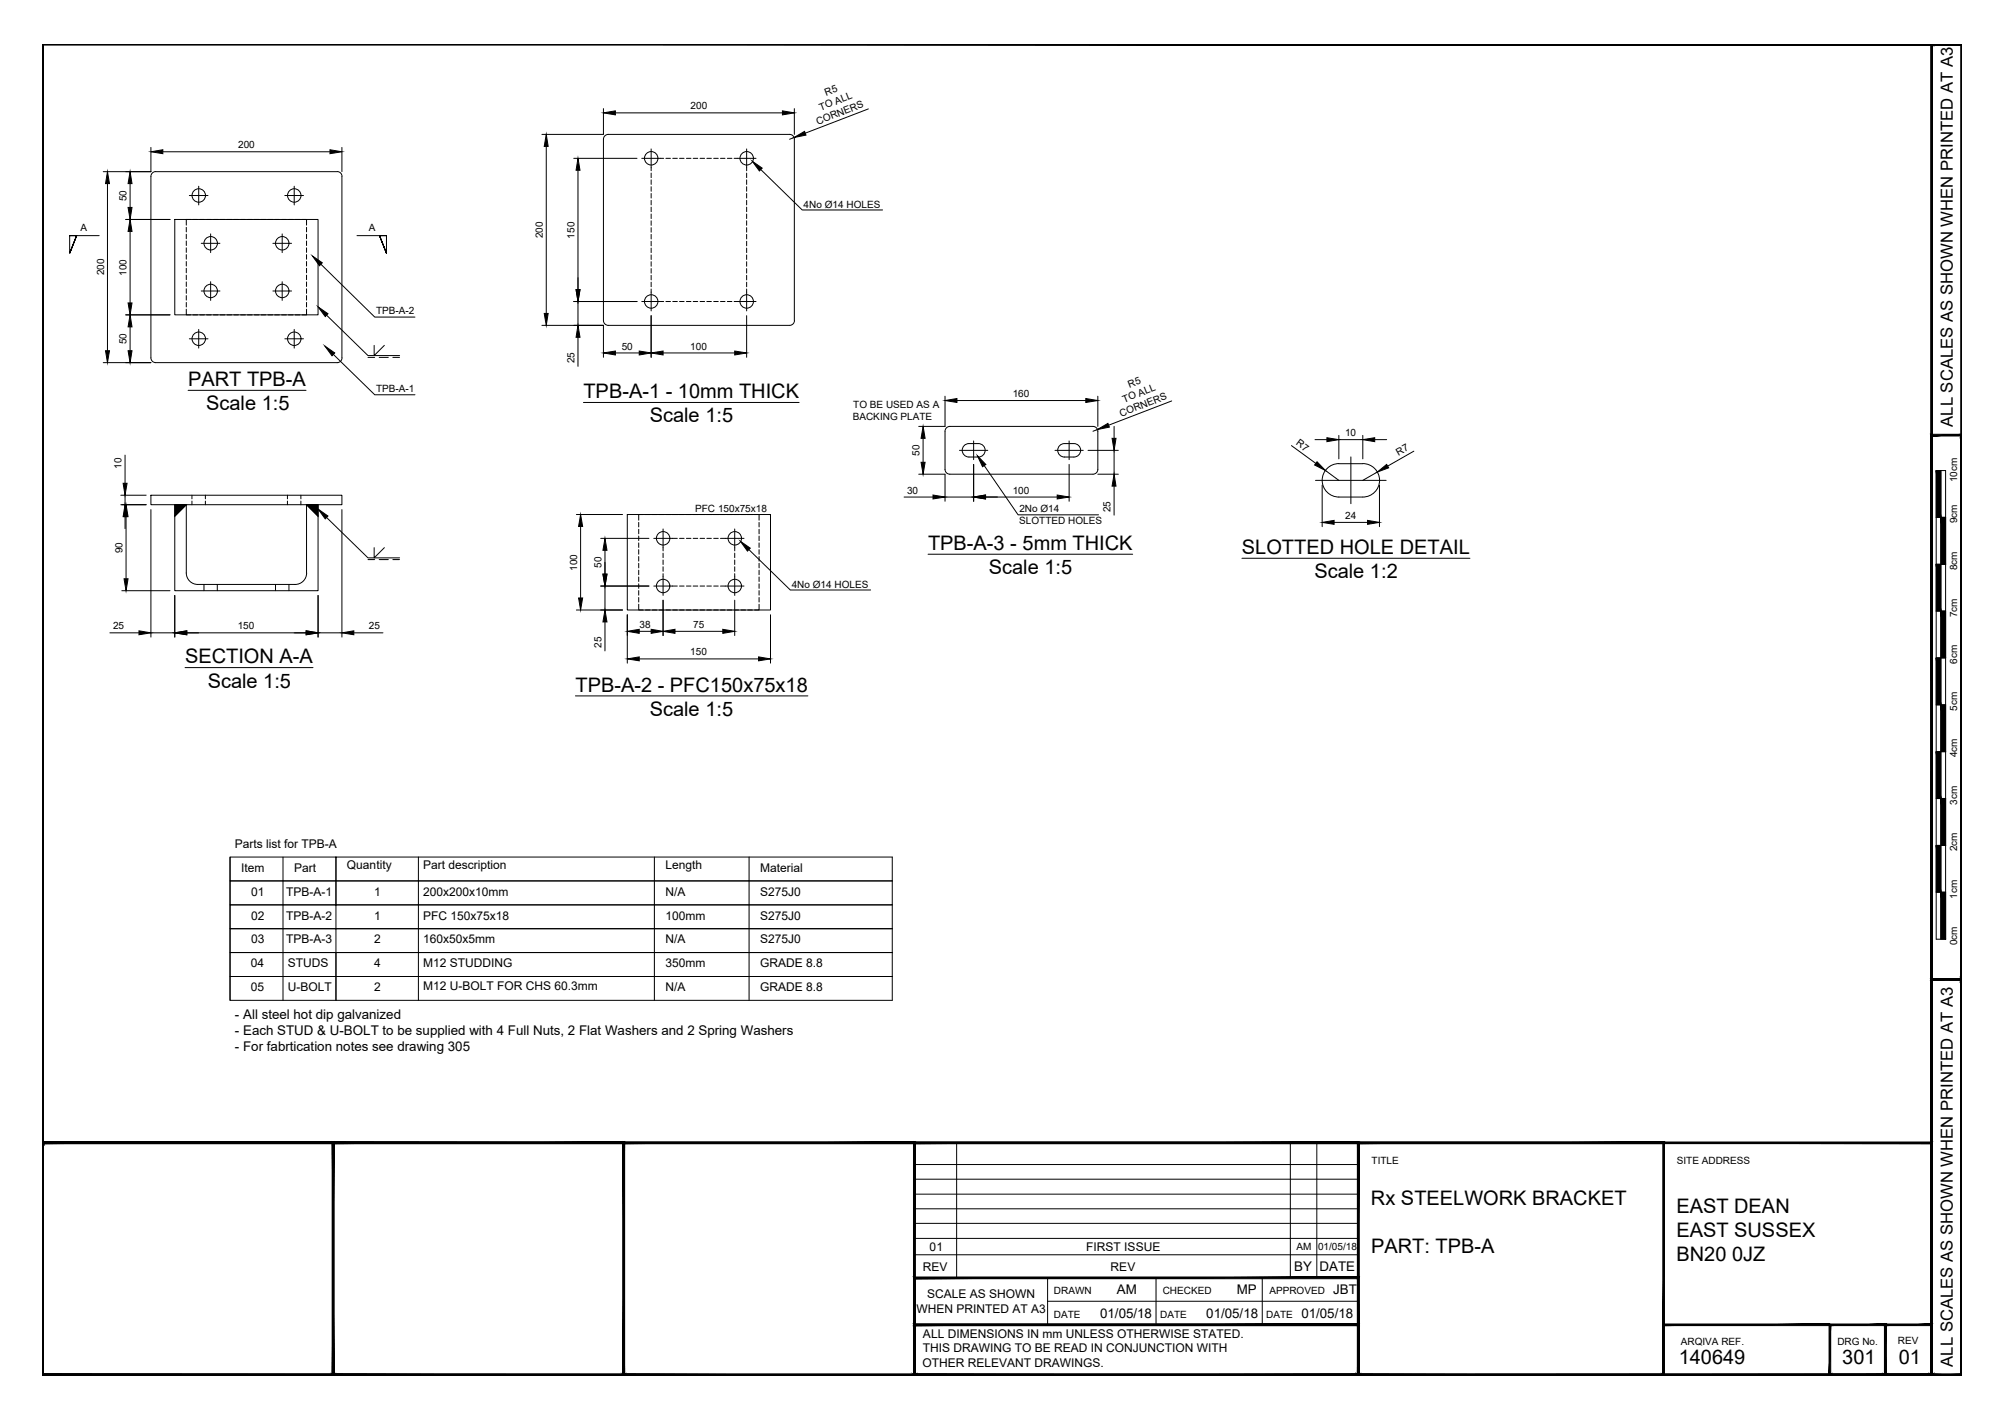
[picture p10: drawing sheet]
<svg xmlns="http://www.w3.org/2000/svg" width="420mm" height="297mm" viewBox="0 0 420 297" stroke-linecap="round" stroke-linejoin="round" font-family="sans-serif">
<!-- layer: PROPOSED OTHER USER 1 -->
<path d="M36.6 105.7h2.4l-2.4 2.4zM64.2 105.7h2.4v2.4z" fill="#000" stroke="#000" stroke-width=".21"/>
<g fill="none" stroke="#000" stroke-width=".21">
<path d="M32.6 36h38M32.6 35.9a1.01 1.01 0 0 0-1 1.1v38a1.01 1.01 0 0 0 1 1h38a1.01 1.01 0 0 0 1-1v-38a.97 .97 0 0 0-1-1.1M165.4 28.2h-38a1.01 1.01 0 0 0-1 1v38M165.4 28.2a1.01 1.01 0 0 1 1 1M166.4 29.2v38M36.6 46h30v20h-30zM126.4 67.2a1.01 1.01 0 0 0 1 1h38M166.4 67.2a1.01 1.01 0 0 1-1 1M198.2 89.6l.7-.3h30a1.01 1.01 0 0 1 1 1v8a1.01 1.01 0 0 1-1 1h-30a1.01 1.01 0 0 1-1-1v-8zM201.8 93.5l.3-.3a4.8 4.8 0 0 1 3.3-.2 1.41 1.41 0 0 1 .9 1.6 1.41 1.41 0 0 1-1.4 1.1h-2a1.41 1.41 0 0 1-1.2-.7 1.41 1.41 0 0 1 .1-1.5zM222.1 93.2a4.8 4.8 0 0 1 3.3-.2 1.41 1.41 0 0 1 .9 1.6 1.41 1.41 0 0 1-1.4 1.1h-2a1.41 1.41 0 0 1-1.3-.9 1.41 1.41 0 0 1 .5-1.6zM280.4 97.1h5.1a3.5 3.5 0 0 1 3.5 3.5 3.5 3.5 0 0 1-3.5 3.5h-5.1"/>
<path d="M280.4 97.1a3.5 3.5 0 0 0-3.5 3.5 3.5 3.5 0 0 0 3.5 3.5M31.6 103.7h40v2h-40zM39 105.7l-2.4 2.4M64.2 105.7h2.4v18h-30v-18h2.4v14.3a2.4 2.4 0 0 0 2.4 2.4h20.4M64.2 105.7v14.3M64.2 105.7l2.4 2.4M131.4 107.8h30v20h-30zM64.2 120a2.4 2.4 0 0 1-2.4 2.4"/>
<circle cx="136.4" cy="33.2" r="1.41"/>
<circle cx="156.4" cy="33.2" r="1.41"/>
<circle cx="41.6" cy="40.9" r="1.41"/>
<circle cx="44.1" cy="51" r="1.41"/>
<circle cx="59.1" cy="51" r="1.41"/>
<circle cx="61.6" cy="40.9" r="1.41"/>
<circle cx="41.6" cy="71" r="1.41"/>
<circle cx="44.1" cy="60.9" r="1.41"/>
<circle cx="59.1" cy="60.9" r="1.41"/>
<circle cx="61.6" cy="71" r="1.41"/>
<circle cx="136.4" cy="63.2" r="1.41"/>
<circle cx="156.4" cy="63.2" r="1.41"/>
<circle cx="138.9" cy="112.8" r="1.41"/>
<circle cx="153.9" cy="112.8" r="1.41"/>
<circle cx="138.9" cy="122.8" r="1.41"/>
<circle cx="153.9" cy="122.8" r="1.41"/>
</g>
<!-- layer: PROPOSED OTHER USER 1 - HIDDEN -->
<g fill="none" stroke="#000" stroke-width=".21">
<path d="M136.4 35.1v.7M136.4 36.3v.9M136.4 37.7v.9M136.4 39.1v1M138.4 33.2h.6M139.5 33.2h.9M140.9 33.2h1M142.3 33.2h1M143.8 33.2h.9M145.2 33.2h.9M146.6 33.2h1M148 33.2h1"/>
<path d="M149.5 33.2h.9M150.9 33.2h1M152.3 33.2h1M153.8 33.2h.6M156.4 35.1v.7M156.4 36.3v.9M156.4 37.7v.9M156.4 39.1v1M39 47.6v1M39 49.1v.9M39 50.5v.9M39 51.9v1"/>
<path d="M39 53.3v1M39 54.8v.9M39 56.2v1M39 57.6v1M39 59.1v.9M39.9 46h-.9v1.2M40.4 46h1M41.9 46h.9M43.3 46h.9M44.7 46h1M46.1 46h1M47.6 46h.9"/>
<path d="M49 46h.9M50.4 46h1M51.8 46h1M53.3 46h.9M54.7 46h1M56.1 46h1M57.6 46h.9M59 46h1M60.4 46h1M61.9 46h.9M63.3 46h.9v1.2M64.2 47.6v1"/>
<path d="M64.2 49.1v.9M64.2 50.5v.9M64.2 51.9v1M64.2 53.3v1M64.2 54.8v.9M64.2 56.2v1M64.2 57.6v1M64.2 59.1v.9M136.4 40.5v1M136.4 42v.9M136.4 43.4v.9M136.4 44.8v1"/>
<path d="M136.4 46.2v1M136.4 47.7v.9M136.4 49.1v1M136.4 50.5v1M136.4 52v.9M136.4 53.4v1M136.4 54.8v1M136.4 56.3v.9M136.4 57.7v.9M136.4 59.1v1M156.4 40.5v1M156.4 42v.9"/>
<path d="M156.4 43.4v.9M156.4 44.8v1M156.4 46.2v1M156.4 47.7v.9M156.4 49.1v1M156.4 50.5v1M156.4 52v.9M156.4 53.4v1M156.4 54.8v1M156.4 56.3v.9M156.4 57.7v.9M156.4 59.1v1"/>
<path d="M39 64.8v1.2h.9M39 60.5v.9M39 61.9v1M39 63.4v.9M40.4 66h1M41.9 66h.9M43.3 66h.9M44.7 66h1M46.1 66h1M47.6 66h.9M49 66h.9M50.4 66h1"/>
<path d="M51.8 66h1M53.3 66h.9M54.7 66h1M56.1 66h1M57.6 66h.9M59 66h1M60.4 66h1M61.9 66h.9M64.2 64.8v1.2h-.9M64.2 60.5v.9M64.2 61.9v1M64.2 63.4v.9"/>
<path d="M136.4 60.5v.7M138.4 63.2h.6M139.5 63.2h.9M140.9 63.2h1M142.3 63.2h1M143.8 63.2h.9M145.2 63.2h.9M146.6 63.2h1M148 63.2h1M149.5 63.2h.9M150.9 63.2h1M152.3 63.2h1"/>
<path d="M153.8 63.2h.6M156.4 60.5v.7M40.2 103.7v.8M40.2 105v.7M43 103.7v.8M43 105v.7M60.2 103.7v.8M60.2 105v.7M63 103.7v.8M63 105v.7M133.8 109.4v1M133.8 110.9v.9"/>
<path d="M133.8 112.3v.9M133.8 113.7v1M133.8 115.1v1M133.8 116.6v.9M133.8 118v1M133.8 119.4v1M134.7 107.8h-.9v1.2M135.2 107.8h1M136.6 107.8h1M138.1 107.8h.9M138.9 114.7v.7M138.9 115.9v.9"/>
<path d="M138.9 117.3v1M138.9 118.7v1M139.5 107.8h.9M140.9 112.8h1M140.9 107.8h1M142.3 107.8h1M142.3 112.8h1M143.8 107.8h.9M143.8 112.8h.9M145.2 107.8h.9M145.2 112.8h.9M146.6 107.8h1"/>
<path d="M146.6 112.8h1M148 107.8h1M148 112.8h1M149.5 107.8h.9M149.5 112.8h.9M150.9 107.8h1M150.9 112.8h1M152.3 107.8h1M153.8 107.8h.9M153.9 114.7v.7M153.9 115.9v.9M153.9 117.3v1"/>
<path d="M153.9 118.7v1M155.2 107.8h1M156.6 107.8h1M158.1 107.8h.9v1.2M159 109.4v1M159 110.9v.9M159 112.3v.9M159 113.7v1M159 115.1v1M159 116.6v.9M159 118v1M159 119.4v1"/>
<path d="M42.7 122.4v1.3M45.5 122.4v1.3M57.7 122.4v1.3M60.5 122.4v1.3M133.8 126.6v1.2h.9M133.8 120.9v.9M133.8 122.3v1M133.8 123.7v1M133.8 125.2v.9M135.2 127.8h1M136.6 127.8h1M138.1 127.8h.9"/>
<path d="M138.9 120.2v.6M139.5 127.8h.9M140.9 122.8h1M140.9 127.8h1M142.3 127.8h1M142.3 122.8h1M143.8 127.8h.9M143.8 122.8h.9M145.2 127.8h.9M145.2 122.8h.9M146.6 127.8h1M146.6 122.8h1"/>
<path d="M148 127.8h1M148 122.8h1M149.5 127.8h.9M149.5 122.8h.9M150.9 127.8h1M150.9 122.8h1M152.3 127.8h1M153.8 127.8h.9M153.9 120.2v.6M155.2 127.8h1M156.6 127.8h1M159 126.6v1.2h-.9"/>
<path d="M159 120.9v.9M159 122.3v1M159 123.7v1M159 125.2v.9"/>
</g>
<!-- layer: TEXT AND DIMENSIONS -->
<g fill="none" stroke="#000" stroke-width=".21">
<path d="M22.5 38.5v35M27.2 38.5v5M31.6 30.9v5.1h-10M34.1 31.8h35M41.6 39v3.9M61.6 39v3.9M71.6 30.9v5.1M114.4 30.7v35M120.2 33.2h13.2M121.1 35.7v25M126.4 22.8v5.4h-12.9M128.9 23.6h35"/>
<path d="M134.4 33.2h4M136.4 31.2v3.9M154.4 33.2h4M156.4 31.2v3.9M159.3 35.5l8.7 8.5h16.9M166.3 28.8l-.9 .4M166.4 22.8v5.4M181.9 22.8l-13.2 5.1M14.6 49.4h1.5l-1.5 3.7 1.5-3.7-1.5 3.7v-3.7h6.2M26.3 46h9.3M27.2 48.5v15M39.7 41h3.9"/>
<path d="M42.1 51h4M44.1 49v3.9M44.1 59v3.9M57.2 51h3.9M59.1 49v3.9M59.1 59v3.9M59.7 41h3.9M67.2 55.4l11.3 11h8.4M74.8 49.4h6.1v3.7l-1.4-3.7 1.4 3.7-1.4-3.7h1.4M21.6 76h10M26.3 66h9.3M27.2 68.5v5"/>
<path d="M39.7 71h3.9M41.6 69v3.9M42.1 61h4M57.2 61h3.9M59.7 71h3.9M61.6 69v3.9M68.4 66l8.7 8.5h6.6M69.8 74.2l8.7 8.5h8.4M77.1 74.9h1.4M78.4 72.3v2.2l2.1-2.2M79.4 74.9h1.9M82.3 74.9h1.4"/>
<path d="M113.5 68.2h12.9v6.6M120.2 63.2h13.2M121.1 63.2v5M121.1 70.7v6.1M128.9 73.9h5M134.4 63.2h4M136.4 61.2v3.9M136.4 66.1v8.7M138.9 73.9h15M154.4 63.2h4M156.4 61.2v3.9M156.4 66.1v8.7"/>
<path d="M26.2 95.3v5.9M39.4 81.8h24.7M122.2 84.3h45.2M192.4 99.3h5.5v5.7M193.3 91.8v5M197.9 83v6.3h-5.5M200.4 83.9h27M201 94.3h5.9M203.9 92.4v3.9M203.9 97.3v7.7M206.1 97.5l7.1 10.3h16.9M221 94.3h5.9"/>
<path d="M223.9 92.4v3.9M223.9 97.3v7.7M227.9 94.3h6.3M229.9 90l-1 .3M229.9 99.3h4.3M229.9 83v6.3M233.3 89.3v2.5M233.3 94.3v5M245.4 84l-13.2 5.1M270.5 93.3l5.1 3.8M275.4 92.1h2.5M277.6 98.6l2.8 2"/>
<path d="M280.4 91.2v4.9M280.4 92.1h5M282.9 95.7v9.8M285.4 91.2v4.9M287.9 92.1h2.5M288.5 98.9l-3.1 1.7M296.1 94.5l-5.5 3.1M25.3 105.7h5.3M25.3 103.7h5.3M26.2 103.7v2M26.2 108.2v2.5M26.4 108.2v13"/>
<path d="M31.6 106.7v26.8M68.4 108.4l8.7 8.5h6.6M71.6 106.7v26.8M77.1 117.2h1.4M78.4 114.7v2.2l2.1-2.2M79.4 117.2h1.9M82.3 117.2h1.4M120.7 107.8h9.7M121.6 110.3v15M125.8 112.8h10.1M126.7 115.3v5M136.9 112.8h4"/>
<path d="M138.9 110.8v3.9M151.9 112.8h3.9M153.9 110.8v3.9M156.9 115.1l8.6 8.5h16.9M189.4 104.1h6M194.4 116.1h42.8M197.9 104.1h6M206.4 104.1h15M233.3 101.8v6.1M260.1 116.9h47.8M275.5 100.6h14.8M276.9 101.6v8.7"/>
<path d="M279.4 109.4h7M288.9 101.6v8.7M23 132.6h6.1M25.5 123.7h10.1M31.6 132.6h5M36.6 124.7v8.8M38.8 139.8h26.8M39.1 132.6h25M66.6 132.6h5M66.6 124.7v8.8M74.1 132.6h6.1M120.7 127.8h9.7"/>
<path d="M125.8 122.8h10.1M126.7 122.8v5M126.7 130.3v6.1M131.4 128.8v10.1M133.9 132.2h2.5M133.9 138h25M136.9 122.8h4M138.9 120.8v3.9M138.9 125.7v7.4M141.4 132.2h10M151.9 122.8h3.9M153.9 120.8v3.9"/>
<path d="M153.9 125.7v7.4M161.4 128.8v10.1M120.5 145.8h48.7M48.2 179.5v30.1M59.3 179.5v30.1M87.6 179.5v30.1M137.1 179.5v30.1M156.9 179.5v30.1M48.2 189.5h138.7h-116.5v5h-22.2zM48.2 194.5h138.7h-116.5v5h-22.2zM70.4 189.5v-10h-22.2v5h22.2v-5h116.5v25.1M70.4 184.5h116.5h-138.7v5h22.2"/>
<path d="M70.4 204.6h116.5v5h-138.7v-5h138.7M186.9 204.6h-138.7v-5.1h138.7h-116.5v10.1"/>
</g>
<g fill="#000" stroke="#000" stroke-width=".21">
<path d="M22.5 36l.4 2.5h-.8zM27.2 36l.5 2.5h-.9zM31.6 31.8l2.5-.4v.8zM69.1 31.4l2.5 .4-2.5 .4zM114.4 28.2l.4 2.5h-.8zM121.1 33.2l.4 2.5h-.8zM126.4 23.6l2.5-.4v.9zM157.6 33.8l2 1.4-.5 .6zM163.9 23.2l2.5 .4-2.5 .5zM166.3 28.8l2.2-1.3 .3 .8zM26.8 43.5h.9l-.5 2.5zM27.2 46l.5 2.5h-.9z"/>
<path d="M65.4 53.6l2.1 1.5-.6 .6zM22.1 73.5h.8l-.4 2.5zM26.8 63.5h.9l-.5 2.5zM27.2 66l.5 2.5h-.9zM26.8 73.5h.9l-.5 2.5zM66.6 64.3l2.1 1.4-.6 .6zM68 72.5l2.1 1.4-.6 .6zM114 65.7h.8l-.4 2.5zM120.7 60.7h.8l-.4 2.5zM121.1 68.2l.4 2.5h-.8zM126.4 73.9l2.5-.4v.9zM133.9 73.5l2.5 .4-2.5 .5z"/>
<path d="M136.4 73.9l2.5-.4v.9zM153.9 73.5l2.5 .4-2.5 .5zM193.3 89.3l.5 2.5h-.9zM192.9 96.8h.9l-.5 2.5zM197.9 83.9l2.5-.4v.8zM204.7 95.5l1.8 1.8-.7 .5zM227.4 83.5l2.5 .4-2.5 .4zM229.9 90l2.2-1.3 .3 .8zM232.9 91.8h.9l-.5 2.5zM275.9 96.7l1.7 1.9-2.3-1.2zM277.9 91.7l2.5 .4-2.5 .4zM285.4 92.1l2.5-.4v.8z"/>
<path d="M288.5 98.9l1.9-1.6 .5 .7zM26.2 105.7l.4 2.5h-.8zM25.8 101.2h.8l-.4 2.5zM26.4 105.7l.4 2.5h-.8zM66.6 106.6l2.1 1.5-.6 .6zM121.6 107.8l.4 2.5h-.8zM126.7 112.8l.4 2.5h-.8zM155.1 113.4l2 1.4-.5 .6zM195.4 103.7l2.5 .4-2.5 .4zM203.9 104.1l2.5-.4v.8zM221.4 103.7l2.5 .4-2.5 .4zM233.3 99.3l.5 2.5h-.9z"/>
<path d="M276.9 109.4l2.5-.4v.8zM286.4 109l2.5 .4-2.5 .4zM26 121.2h.8l-.4 2.5zM29.1 132.1l2.5 .5-2.5 .4zM36.6 132.6l2.5-.5v.9zM64.1 132.1l2.5 .5-2.5 .4zM71.6 132.6l2.5-.5v.9zM121.2 125.3h.8l-.4 2.5zM126.3 120.3h.8l-.4 2.5zM126.7 127.8l.4 2.5h-.8zM131.4 132.2l2.5-.4v.9zM131.4 138l2.5-.4v.8z"/>
<path d="M136.4 131.8l2.5 .4-2.5 .5zM138.9 132.2l2.5-.4v.9zM151.4 131.8l2.5 .4-2.5 .5zM158.9 137.6l2.5 .4-2.5 .4z"/>
</g>
<!-- layer: 0 -->
<g fill="none" stroke="#000" stroke-width=".21">
<path d="M405.5 98.6h2v98.1h-2zM406.5 98.6v98.1M405.5 118.2h2M405.5 108.4h2M405.5 137.8h2M405.5 128h2M405.5 157.5h2M405.5 147.7h2M405.5 177.1h2M405.5 167.3h2M405.5 186.9h2M200.4 239.4v28.3"/>
<path d="M270.3 239.4v28.3M275.8 239.4v28.3M191.5 250.1h93M191.5 247h93M191.5 243.9h93M191.5 256.3h93M191.5 253.2h93M191.5 259.4h93M191.5 262.8h93M219.4 267.7v9.8M219.4 272.6h65.1M242.1 267.7v9.8"/>
<path d="M264.4 267.7v9.8"/>
</g>
<g fill="#000" stroke="#000" stroke-width=".21">
<path d="M8.9 9.3l.2 .1h401.6zM8.9 9.3h402l-.2 .1z"/>
<path d="M404.4 9.3l.3 .1zM404.4 9.3l.3 .1-.3 278.6zM404.7 9.4l-.3 278.6 .3-.1zM404.4 288l.3-.1z"/>
<path d="M404.6 9.3l.1 .1h6zM404.6 9.3h6.3l-.2 .1z"/>
<path d="M410.7 9.4v278.5l.2-278.6zM410.9 9.3v278.7l-.2-.1z"/>
<path d="M410.7 9.4v278.5l.2-278.6zM410.9 9.3v278.7l-.2-.1z"/>
<path d="M404.4 91l.3 .3 6.2-.3zM404.7 91.3l6.2-.3-.2 .3zM410.9 91l-.2 .3z"/>
<path d="M404.4 91l.3 114v-113.7zM404.4 91l.3 114-.3 .3z"/>
<path d="M405.5 98.6l1 9.8v-9.8zM405.5 98.6l1 9.8h-1z"/>
<path d="M410.9 91.1l-.2 .2 .2 113.9zM410.7 91.3l.2 113.9-.2-.2zM410.7 205l.2 .3zM404.7 205h6l.2 .3zM404.7 205l-.3 .3h6.5z"/>
<path d="M405.5 118.2l1 9.8v-9.8zM405.5 118.2l1 9.8h-1z"/>
<path d="M406.5 108.4l1 9.8v-9.8zM406.5 108.4l1 9.8h-1z"/>
<path d="M405.5 137.8l1 9.8v-9.8zM405.5 137.8l1 9.8h-1z"/>
<path d="M406.5 128l1 9.8v-9.8zM406.5 128l1 9.8h-1z"/>
<path d="M405.5 157.5l1 9.8v-9.8zM405.5 157.5l1 9.8h-1z"/>
<path d="M406.5 147.6l1 9.9v-9.9zM406.5 147.6l1 9.9h-1z"/>
<path d="M405.5 177.1l1 9.8v-9.8zM405.5 177.1l1 9.8h-1z"/>
<path d="M406.5 167.3l1 9.8v-9.8zM406.5 167.3l1 9.8h-1z"/>
<path d="M406.5 186.9l1 9.8v-9.8zM406.5 186.9l1 9.8h-1z"/>
<path d="M404.4 205l.3 .3 6.2-.3zM404.7 205.3l6.2-.3-.2 .3zM410.9 205l-.2 .3z"/>
<path d="M410.9 205.1l-.2 .2 .2 82.7zM410.7 205.3l.2 82.7-.2-.1zM410.7 287.9l.2 .1z"/>
<path d="M8.9 239.2l.2 .4zM8.9 239.2l395.5 .4h-395.3zM8.9 239.2l395.5 .4 .3-.4z"/>
<path d="M9.1 239.6h60.5l.3-.4zM8.9 239.2h61l-60.8 .4zM8.9 239.2l.2 .4z"/>
<path d="M69.9 239.6h60.6l.3-.4zM69.6 239.2h61.2l-60.9 .4zM69.6 239.2l.3 48.7v-48.3zM69.6 239.2l.3 48.7-.3 .1zM69.6 288l.3-.1z"/>
<path d="M130.8 239.6h60.5l.4-.4zM130.5 239.2h61.2l-60.9 .4zM130.5 239.2l.3 48.7v-48.3zM130.5 239.2l.3 48.7-.3 .1zM130.5 288l.3-.1z"/>
<path d="M191.7 239.6h92.6l.4-.4zM191.3 239.2h93.4l-93 .4zM191.3 239.2l.4 48.7v-48.3zM191.3 239.2l.4 48.7-.4 .1zM191.3 288l.4-.1z"/>
<path d="M284.7 239.6h63.6l.3-.4zM284.3 239.2h64.3l-63.9 .4zM284.3 239.2l.4 48.7v-48.3zM284.3 239.2l.4 48.7-.4 .1zM284.3 288l.4-.1z"/>
<path d="M404.7 239.2l-.3 .4 .3 48.4zM404.4 239.6l.3 48.4-.3-.1zM404.4 287.9l.3 .1z"/>
<path d="M191.3 277.3l.4 .4 93-.4zM191.7 277.7l93-.4-.4 .4zM284.7 277.3l-.4 .4 .4 10.3zM284.3 277.7l.4 10.3-.4-.1zM284.3 287.9l.4 .1z"/>
<path d="M191.3 277.7h93.4l-.4-.4zM191.3 277.7l.4-.4h92.6zM191.3 267.5v10.2l.4-.4zM191.3 267.5l.4 .4v9.4zM191.3 267.5l.4 .4 93-.4zM191.7 267.9l93-.4-.4 .4zM284.7 267.5l-.4 .4 .4 9.8zM284.3 267.9l.4 9.8-.4-.4z"/>
<path d="M383.1 277.3l.3 .4 11.7-.4zM383.4 277.7l11.7-.4-.4 .4zM394.7 277.7l.4 10.3v-10.7zM394.7 277.7l.4 10.3-.4-.1zM394.7 287.9l.4 .1z"/>
<path d="M348.5 277.7h34.8v-.4zM348.5 277.3h34.8l-34.8 .4z"/>
<path d="M394.7 277.3l.4 .4 9.6-.4zM395.1 277.7l9.6-.4-.3 .4zM404.7 277.3l-.3 .4 .3 10.3zM404.4 277.7l.3 10.3-.3-.1zM404.4 287.9l.3 .1z"/>
<path d="M9.1 9.4l-.2 278.6 .2-.1zM8.9 9.3l.2 .1-.2 278.6z"/>
<path d="M9.1 239.6l-.2 48.4 .2-.1zM8.9 239.4l.2 .2-.2 48.4z"/>
<path d="M9.1 287.9l60.7 .1-.2-.1zM9.1 287.9l60.7 .1h-60.9z"/>
<path d="M69.6 287.9l.3 .1zM69.9 239.2v48.8l-.3-.1zM69.9 239.2l-.3 .4v48.3z"/>
<path d="M69.9 287.9l60.7 .1-.1-.1zM69.9 287.9l60.7 .1h-60.8z"/>
<path d="M130.5 287.9l.3 .1zM130.8 239.2v48.8l-.3-.1zM130.8 239.2l-.3 .4v48.3z"/>
<path d="M130.8 287.9l60.7 .1-.2-.1zM130.8 287.9l60.7 .1h-60.9z"/>
<path d="M191.3 287.9l.4 .1zM191.7 239.2v48.8l-.4-.1zM191.3 239.6v48.3l.4-48.7z"/>
<path d="M191.7 287.9l92.8 .1-.2-.1zM191.7 287.9l92.8 .1h-93z"/>
<path d="M284.3 287.9l.4 .1zM284.7 239.2v48.8l-.4-.1zM284.7 239.2l-.4 .4v48.3z"/>
<path d="M191.5 288h93l-.2-.1zM191.5 288l.2-.1h92.6zM191.3 288l.4-.1zM191.7 277.7v10.2l-.4 .1zM191.3 277.3v10.7l.4-10.3z"/>
<path d="M284.7 287.9l63.8 .1-.2-.1zM284.7 287.9l63.8 .1h-64z"/>
<path d="M348.3 287.9l.3 .1zM348.6 239.2v48.8l-.3-.1zM348.6 239.2l-.3 .4v48.3z"/>
<path d="M383.3 288h11.6l-.2-.1zM383.4 287.9h11.3l-11.4 .1zM383.1 288l.3-.1zM383.4 277.7v10.2l-.3 .1zM383.1 277.3v10.7l.3-10.3z"/>
<path d="M8.9 288h395.7l-.2-.1zM8.9 288l.2-.1h395.3zM8.9 239.4v48.6l.2-.1zM8.9 239.4l.2 .2v48.3z"/>
<path d="M394.9 288h9.7l-.2-.1zM394.9 288l.2-.1h9.3zM394.7 288l.4-.1zM395.1 277.7v10.2l-.4 .1zM394.7 277.3v10.7l.4-10.3z"/>
<path d="M9.1 287.9l401.8 .1-.2-.1zM9.1 287.9l401.8 .1h-402z"/>
<path d="M404.7 287.9l6.2 .1-.2-.1zM404.7 287.9l6.2 .1h-6.3z"/>
<path d="M404.6 288h6.3l-.2-.1zM404.7 287.9h6l-6.1 .1zM404.4 288l.3-.1zM404.7 205.3v82.6l-.3 .1zM404.4 205v83l.3-82.7z"/>
</g>
<g font-size="4.2">
<text x="39.4" y="80.9">PART TPB-A</text>
<text x="122.2" y="83.4">TPB-A-1 - 10mm THICK</text>
<text x="43.2" y="85.9">Scale 1:5</text>
<text x="136.1" y="88.5">Scale 1:5</text>
<text x="194.4" y="115.2">TPB-A-3 - 5mm THICK</text>
<text x="260.1" y="116.1">SLOTTED HOLE DETAIL</text>
<text x="207.1" y="120.2">Scale 1:5</text>
<text x="275.3" y="121.1">Scale 1:2</text>
<text x="38.8" y="139">SECTION A-A</text>
<text x="43.5" y="144">Scale 1:5</text>
<text x="120.5" y="144.9">TPB-A-2 - PFC150x75x18</text>
<text x="136.1" y="149.9">Scale 1:5</text>
<text x="287.2" y="252.5">Rx STEELWORK BRACKET</text>
<text x="351.1" y="254">EAST DEAN</text>
<text x="287.2" y="262.4">PART: TPB-A</text>
<text x="351.1" y="259.1">EAST SUSSEX</text>
<text x="351.1" y="264.1">BN20 0JZ</text>
<text x="351.6" y="285.7">140649</text>
<text x="385.9" y="285.7">301</text>
<text x="397.7" y="285.7">01</text>
</g>
<g font-size="3.5">
<text x="409" y="89.4" transform="rotate(-90 409 89.4)">ALL SCALES AS SHOWN WHEN PRINTED AT A3</text>
<text x="409" y="286.3" transform="rotate(-90 409 286.3)">ALL SCALES AS SHOWN WHEN PRINTED AT A3</text>
</g>
<g font-size="2.8">
<text x="49.2" y="213.4">- All steel hot dip galvanized</text>
<text x="49.2" y="216.8">- Each STUD &amp; U-BOLT to be supplied with 4 Full Nuts, 2 Flat Washers and 2 Spring Washers</text>
<text x="49.2" y="220.2">- For fabrtication notes see drawing 305</text>
<text x="271.1" y="266.3">BY</text>
<text x="276.4" y="266.3">DATE</text>
<text x="233.9" y="271.1">AM</text>
<text x="259" y="271.1">MP</text>
<text x="279.3" y="271.1">JBT</text>
<text x="230.4" y="276">01/05/18</text>
<text x="252.7" y="276">01/05/18</text>
<text x="272.6" y="276">01/05/18</text>
</g>
<g font-size="2.5">
<text x="49.2" y="177.6">Parts list for TPB-A</text>
<text x="50.5" y="182.6">Item</text>
<text x="61.6" y="182.6">Part</text>
<text x="72.7" y="182.1">Quantity</text>
<text x="88.6" y="182.1">Part description</text>
<text x="139.4" y="182.1">Length</text>
<text x="159.2" y="182.6">Material</text>
<text x="52.6" y="187.6">01</text>
<text x="59.9" y="187.6">TPB-A-1</text>
<text x="78.4" y="187.6">1</text>
<text x="88.6" y="187.6">200x200x10mm</text>
<text x="139.4" y="187.6">N/A</text>
<text x="159.2" y="187.6">S275J0</text>
<text x="52.6" y="192.6">02</text>
<text x="52.6" y="197.6">03</text>
<text x="59.9" y="192.6">TPB-A-2</text>
<text x="59.9" y="197.6">TPB-A-3</text>
<text x="78.4" y="192.6">1</text>
<text x="78.4" y="197.6">2</text>
<text x="88.6" y="192.6">PFC 150x75x18</text>
<text x="88.6" y="197.6">160x50x5mm</text>
<text x="139.4" y="192.6">100mm</text>
<text x="139.4" y="197.6">N/A</text>
<text x="159.2" y="192.6">S275J0</text>
<text x="159.2" y="197.6">S275J0</text>
<text x="52.6" y="202.6">04</text>
<text x="60.3" y="202.6">STUDS</text>
<text x="78.4" y="202.6">4</text>
<text x="88.6" y="202.5">M12 STUDDING</text>
<text x="139.4" y="202.6">350mm</text>
<text x="159.2" y="202.6">GRADE 8.8</text>
<text x="52.6" y="207.6">05</text>
<text x="60.3" y="207.6">U-BOLT</text>
<text x="78.4" y="207.6">2</text>
<text x="88.6" y="207.5">M12 U-BOLT FOR CHS 60.3mm</text>
<text x="139.4" y="207.6">N/A</text>
<text x="159.2" y="207.6">GRADE 8.8</text>
<text x="194.7" y="262">01</text>
<text x="227.5" y="262">FIRST ISSUE</text>
<text x="193.3" y="266.2">REV</text>
<text x="232.6" y="266.2">REV</text>
<text x="192" y="275">WHEN PRINTED AT A3</text>
<text x="194.2" y="272">SCALE AS SHOWN</text>
<text x="193.3" y="280.3">ALL DIMENSIONS IN mm UNLESS OTHERWISE STATED.</text>
<text x="193.2" y="286.3">OTHER RELEVANT DRAWINGS.</text>
<text x="193.3" y="283.3">THIS DRAWING TO BE READ IN CONJUNCTION WITH</text>
</g>
<g font-size="2.1">
<text x="144.7" y="22.9">200</text>
<text x="171.9" y="23.2" transform="rotate(-21 171.9 23.2)">TO ALL</text>
<text x="173.1" y="20" transform="rotate(-21 173.1 20)">R5</text>
<text x="171.3" y="26.1" transform="rotate(-21 171.3 26.1)">CORNERS</text>
<text x="49.9" y="31.1">200</text>
<text x="26.5" y="42.1" transform="rotate(-90 26.5 42.1)">50</text>
<text x="168.3" y="43.5">4No Ø14 HOLES</text>
<text x="16.9" y="48.4">A</text>
<text x="77.3" y="48.4">A</text>
<text x="113.7" y="49.9" transform="rotate(-90 113.7 49.9)">200</text>
<text x="120.3" y="50" transform="rotate(-90 120.3 50)">150</text>
<text x="21.8" y="57.7" transform="rotate(-90 21.8 57.7)">200</text>
<text x="26.5" y="57.8" transform="rotate(-90 26.5 57.8)">100</text>
<text x="78.8" y="65.9">TPB-A-2</text>
<text x="26.5" y="72.1" transform="rotate(-90 26.5 72.1)">50</text>
<text x="120.3" y="76.1" transform="rotate(-90 120.3 76.1)">25</text>
<text x="130.2" y="73.2">50</text>
<text x="144.6" y="73.2">100</text>
<text x="78.8" y="82.1">TPB-A-1</text>
<text x="212.1" y="83.2">160</text>
<text x="236.6" y="81.2" transform="rotate(-21 236.6 81.2)">R5</text>
<text x="178.6" y="88.1">BACKING PLATE</text>
<text x="178.7" y="85.5">TO BE USED AS A</text>
<text x="234.8" y="87.3" transform="rotate(-21 234.8 87.3)">CORNERS</text>
<text x="235.4" y="84.3" transform="rotate(-21 235.4 84.3)">TO ALL</text>
<text x="192.6" y="95.5" transform="rotate(-90 192.6 95.5)">50</text>
<text x="271.3" y="93.1" transform="rotate(36 271.3 93.1)">R7</text>
<text x="281.7" y="91.4">10</text>
<text x="292.9" y="95.5" transform="rotate(-30 292.9 95.5)">R7</text>
<text x="25.5" y="98.3" transform="rotate(-90 25.5 98.3)">10</text>
<text x="409.9" y="101" transform="rotate(-90 409.9 101)">10cm</text>
<text x="145.6" y="107.2">PFC 150x75x18</text>
<text x="190" y="103.4">30</text>
<text x="212.1" y="103.4">100</text>
<text x="213.5" y="107.3">2No Ø14</text>
<text x="232.6" y="107.3" transform="rotate(-90 232.6 107.3)">25</text>
<text x="213.5" y="109.9">SLOTTED HOLES</text>
<text x="281.8" y="108.7">24</text>
<text x="409.9" y="109.6" transform="rotate(-90 409.9 109.6)">9cm</text>
<text x="25.7" y="115.9" transform="rotate(-90 25.7 115.9)">90</text>
<text x="120.9" y="119.6" transform="rotate(-90 120.9 119.6)">100</text>
<text x="126" y="118.9" transform="rotate(-90 126 118.9)">50</text>
<text x="409.9" y="119.5" transform="rotate(-90 409.9 119.5)">8cm</text>
<text x="165.8" y="123.1">4No Ø14 HOLES</text>
<text x="23.7" y="131.8">25</text>
<text x="49.8" y="131.8">150</text>
<text x="77.2" y="131.8">25</text>
<text x="134" y="131.5">38</text>
<text x="145.2" y="131.5">75</text>
<text x="409.9" y="129.3" transform="rotate(-90 409.9 129.3)">7cm</text>
<text x="126" y="135.7" transform="rotate(-90 126 135.7)">25</text>
<text x="144.6" y="137.3">150</text>
<text x="409.9" y="139.1" transform="rotate(-90 409.9 139.1)">6cm</text>
<text x="409.9" y="148.9" transform="rotate(-90 409.9 148.9)">5cm</text>
<text x="409.9" y="158.6" transform="rotate(-90 409.9 158.6)">4cm</text>
<text x="409.9" y="168.6" transform="rotate(-90 409.9 168.6)">3cm</text>
<text x="409.9" y="178.3" transform="rotate(-90 409.9 178.3)">2cm</text>
<text x="409.9" y="188.3" transform="rotate(-90 409.9 188.3)">1cm</text>
<text x="409.9" y="198" transform="rotate(-90 409.9 198)">0cm</text>
<text x="287.3" y="243.9">TITLE</text>
<text x="351.2" y="243.9">SITE ADDRESS</text>
<text x="271.5" y="261.9">AM</text>
<text x="276.1" y="261.9">01/05/18</text>
<text x="220.8" y="271.1">DRAWN</text>
<text x="243.5" y="271.1">CHECKED</text>
<text x="265.9" y="271.1">APPROVED</text>
<text x="220.8" y="276">DATE</text>
<text x="243" y="276">DATE</text>
<text x="265.2" y="276">DATE</text>
<text x="352.1" y="281.6">ARQIVA REF.</text>
<text x="384.8" y="281.6">DRG No.</text>
<text x="397.5" y="281.6">REV</text>
</g>
</svg>
